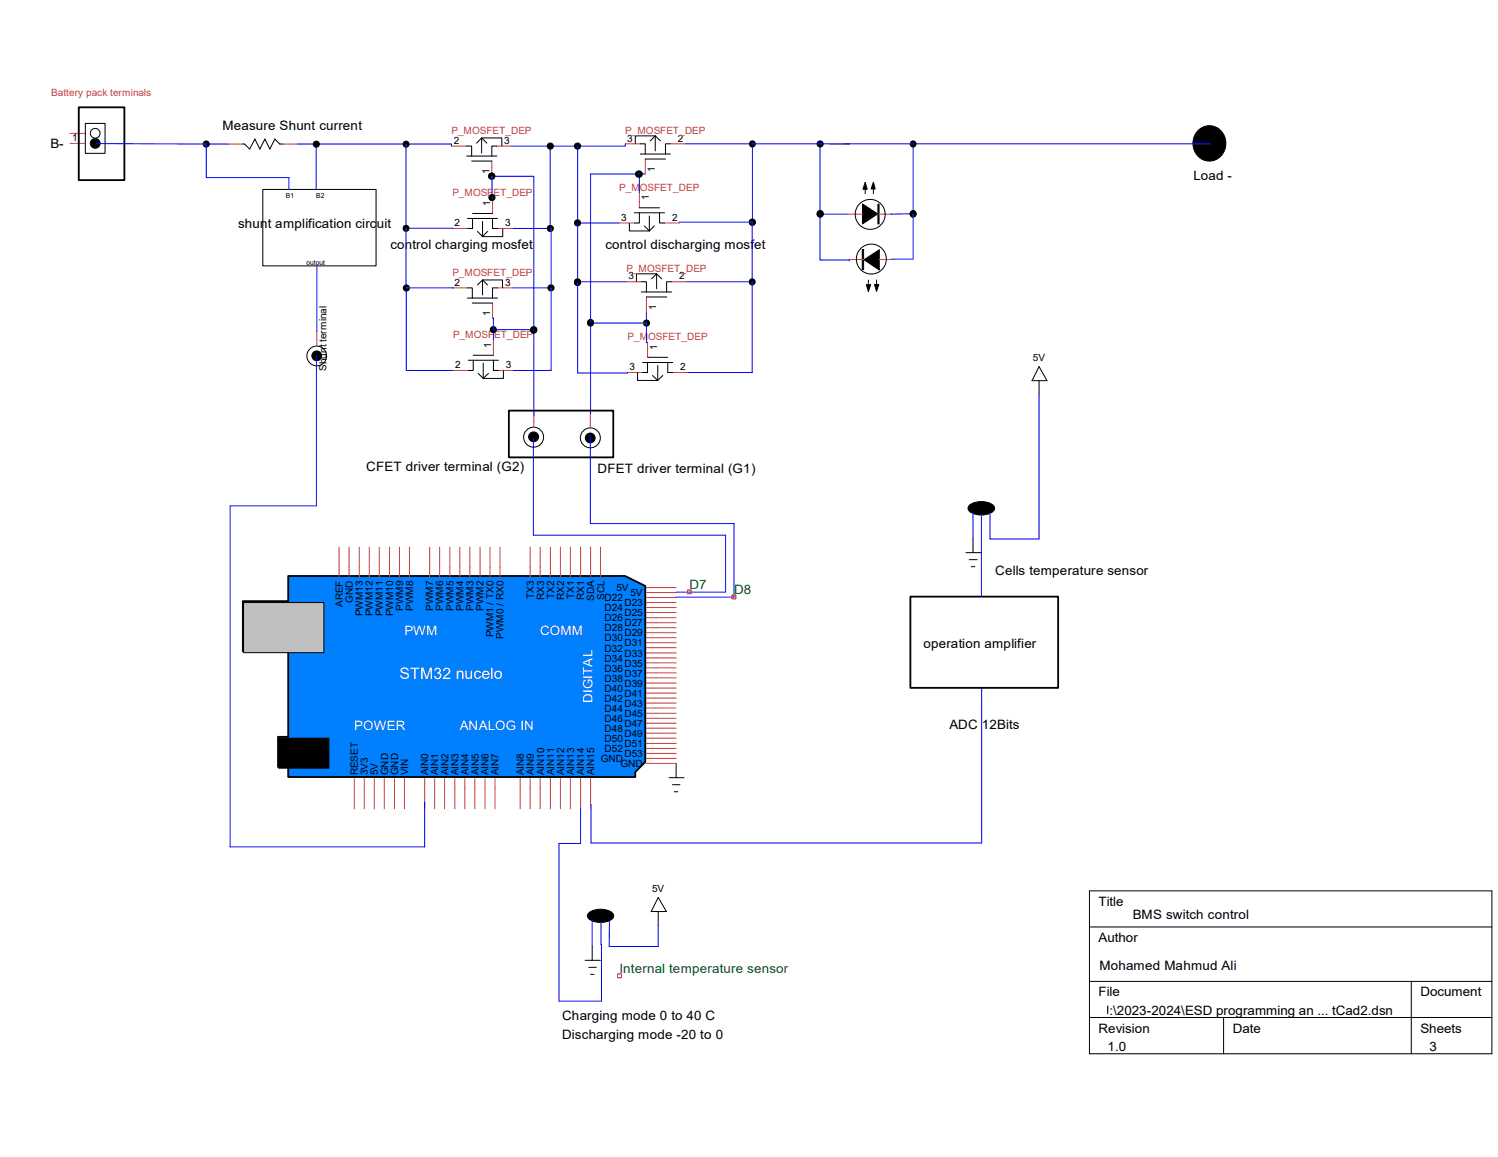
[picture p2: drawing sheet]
<svg xmlns="http://www.w3.org/2000/svg" width="279mm" height="216mm" viewBox="0 0 279 216" stroke-linecap="round" stroke-linejoin="round" font-family="sans-serif">
<path d="M42.5 26.9h2.8M52.8 26.9h2.8M84.2 27.3h2.8M91.7 30.1v2.8M92.7 27.3h2.8M116.6 26.8h2.8M120.4 29.7v2.8M125.1 26.8h2.7" fill="none" stroke="#c04040" stroke-width=".19"/>
<g fill="none" stroke="#000" stroke-width=".19">
<path d="M45.3 26.9h.3l1 .9 .9-1.8 1 1.8 .9-1.8 .9 1.8 1-1.8 .9 .9h.6M87 27.3h1v1.8M87 29.1h5.7M88 30.1h3.7M88.9 26.7l.9-1 1 1M92.7 27.3h-1v1.8M93.6 27.2v-1.5h-3.8v2.9M118.5 26.8v-1.4h3.7v2.8M119.4 26.8h1v1.9M119.4 28.7h5.7M120.4 29.7h3.7M121.3 26.3l.9-.9 1 .9"/>
<path d="M125.1 26.8h-1v1.9"/>
</g>
<path d="M45.3 112.2h8.5v-4.7h62.8l3.8 1.8v32.9l-1.9 1.9v.9h-64.7v-1.9h-1.9v-5.6h1.9v-16h-8.5z" fill="#0080ff" stroke="#000" stroke-width=".34"/>
<path d="M52 137.8h9.3v5.5h-9.3z" fill="#000" stroke="#000" stroke-width=".19"/>
<g fill="none" stroke="#c04040" stroke-width=".19">
<path d="M63.2 102.1v5.6M65.1 102.1v5.6M67 102.1v5.6M68.9 102.1v5.6M70.7 102.1v5.6M72.6 102.1v5.6M74.5 102.1v5.6M76.4 102.1v5.6M80.1 102.1v5.6M82 102.1v5.6M83.9 102.1v5.6M85.8 102.1v5.6"/>
<path d="M87.6 102.1v5.6M89.5 102.1v5.6M91.4 102.1v5.6M93.3 102.1v5.6M98.9 102.1v5.6M100.8 102.1v5.6M102.7 102.1v5.6M104.5 102.1v5.6M106.4 102.1v5.6M108.3 102.1v5.6M110.2 102.1v5.6M112 102.1v5.6"/>
<path d="M120.5 110.6h5.6M120.5 109.6h5.6M120.5 111.5h5.6M120.5 112.4h5.6M120.5 113.4h5.6M120.5 114.3h5.6M120.5 115.3h5.6M120.5 116.2h5.6M120.5 117.1h5.6M120.5 118.1h5.6M120.5 119h5.6M120.5 119.9h5.6"/>
<path d="M120.5 120.9h5.6M120.5 121.8h5.6M120.5 122.8h5.6M120.5 123.7h5.6M120.5 124.6h5.6M120.5 125.6h5.6M120.5 126.5h5.6M120.5 127.5h5.6M120.5 128.4h5.6M120.5 129.3h5.6M120.5 130.3h5.6M120.5 131.2h5.6"/>
<path d="M120.5 132.1h5.6M120.5 133.1h5.6M120.5 134h5.6M120.5 135h5.6M120.5 135.9h5.6M120.5 136.8h5.6M120.5 137.8h5.6M79.2 145.3v5.6M81.1 145.3v5.6M82.9 145.3v5.6M84.8 145.3v5.6M86.7 145.3v5.6"/>
<path d="M88.6 145.3v5.6M90.5 145.3v5.6M92.3 145.3v5.6M97 145.3v5.6M98.9 145.3v5.6M100.8 145.3v5.6M102.7 145.3v5.6M104.5 145.3v5.6M106.4 145.3v5.6M108.3 145.3v5.6M110.2 145.3v5.6M120.5 142.5h5.6"/>
<path d="M120.5 141.5h5.6"/>
</g>
<path d="M45.4 112.4h15v9.4h-15z" fill="#c0c0c0" stroke="#000" stroke-width=".19"/>
<g fill="none" stroke="#c04040" stroke-width=".19">
<path d="M13.1 24.9h2.8M13.1 26.8h2.8M91.9 37v2.8M119.3 36v2.8M154.7 26.9h2.8M158.1 40h2.8M163.7 40h2.8M84.4 42.6h2.8M84.4 53.7h2.8M91.9 56.6v2.8M92.8 42.6h2.8M92.8 53.7h2.8"/>
<path d="M115.5 41.6h2.8M116.8 52.6h2.8M120.6 55.4v2.8M124 41.6h2.7M125.3 52.6h2.8M158.3 48.4h2.8M164 48.4h2.8M59.1 61.7v2.9M84.5 69.1h2.8M92 63.5v2.8M93 69.1h2.8M99.6 76.9v2.8"/>
<path d="M110.1 77v2.8M117.1 69.5h2.7M120.8 63.9v2.8M125.5 69.5h2.8M120.5 139.7h5.6M120.5 138.7h5.6M66.1 145.3v5.6M67.9 145.3v5.6M69.8 145.3v5.6M71.7 145.3v5.6M73.6 145.3v5.6M75.4 145.3v5.6"/>
<path d="M120.5 140.6h5.6"/>
</g>
<g fill="none" stroke="#000" stroke-width=".19">
<path d="M15.9 23h3.7v5.6h-3.7zM49 35.3h21.1v14.3h-21.1zM88.1 39.8h3.8M118.3 39.7h5.7M119.3 39.7v1.9h-1M119.3 38.8h3.7M123 39.7v1.9h1M157.5 26.9h1M161.4 35v1.2M162.9 34.9v1.2M87.2 53.7h.9v1.9M87.2 55.6h5.6"/>
<path d="M87.2 40.8h5.6M88.1 56.6h3.8M88.1 40.8v1.8h-.9M89.1 43.2l.9 1 .9-1M89.1 53.2l.9-1 .9 1M90 41.3v2.9h3.8v-1.5M91.9 40.8v1.8h.9M92.8 53.7h-.9v1.9M93.7 53.6v-1.4h-3.7v2.8M118.7 52.5v-1.4h3.8v2.8M119.6 52.6h1v1.9M119.6 54.5h5.7"/>
<path d="M120.2 42.2l.9 .9 .9-.9M120.6 55.4h3.7M121.1 40.3v2.8h-3.7v-1.4M121.5 52l1-.9 .9 .9M125.3 52.6h-1v1.9M162 52.3v1.2M163.5 52.2v1.2M87.3 67.2h5.7M88.3 67.2v1.9h-1M88.3 66.3h3.7M89.2 69.7l.9 .9 1-.9M90.1 67.8v2.8h3.8v-1.4"/>
<path d="M92 67.2v1.9h1M119.8 67.6h5.7M120.8 67.6v1.9h-1M120.8 66.7h3.7M121.7 70.1l1 .9 .9-.9M122.7 68.2v2.8h-3.8v-1.4M124.5 67.6v1.9h1M193.8 68.4l1.5 2.6h-2.8zM193.8 71v2.7M180.2 103.1h2.8M180.8 104.4h1.4M181.1 105.7h.7"/>
<path d="M181.5 100.5v2.6M124.8 145.1h2.8M125.4 146.4h1.4M125.8 147.7h.6M126.1 142.5v2.6M109.1 179.2h2.9M110.4 176.6v2.6M122.8 167.5l1.5 2.6h-2.8zM122.8 170.1v2.6M203.2 166.2h75.1v30.4h-75.1zM203.2 173h75.1M109.8 180.5h1.4"/>
<path d="M110.2 181.8h.6M203.2 183.1h75.1M203.2 189.9h75.1M228.2 189.9v6.7M263.2 183.1v13.5"/>
<circle cx="17.8" cy="24.9" r=".91"/>
<circle cx="162.3" cy="40" r="2.79"/>
<circle cx="162.5" cy="48.3" r="2.79"/>
<circle cx="59.1" cy="66.4" r="1.84"/>
<circle cx="99.5" cy="81.6" r="1.86"/>
<circle cx="110.1" cy="81.7" r="1.86"/>
</g>
<g fill="none" stroke="#00f" stroke-width=".19">
<path d="M18 26.8l20.5 .1M38.5 26.9h4M38.5 26.9v6.2h15.4v2.3M55.5 26.9h3.5M59 26.9l.1 .2M59 26.9v8.4M59.2 26.9h25v.4M75.7 26.9v26.8h8.7M91.7 32.9h.1M91.7 36.9h.1M91.7 32.5v.4M91.7 32.9h7.9v44.7"/>
<path d="M91.8 32.9v4M91.8 36.9l.1 .1M102.6 27.3v15.3M107.7 27.3v42.3l9.4-.1M116.6 26.8v.5h-21.1M119.3 32.5v3.5M120.4 32.5h-10.2v44.7M127.8 26.8h97.9M140.3 26.8v14.6h-13.6M153 26.8v21.7h5.4v.2M153 40h5.2M170.3 26.8v21.5h-4"/>
<path d="M170.3 39.9l-4.2 .1M59.1 49.5v12.3M75.7 42.6h8.7M75.8 53.7v15.4h8.7M84.4 53.7h.1M91.9 59.4h.1v4.1M95.6 42.6h7.2v26.5h-7M95.6 53.7h7.2M107.7 41.6h7.8M107.7 52.6h9.1M120.6 58.2v5.7h.2M128.1 52.6h12.2"/>
<path d="M140.3 41.4v28.1h-12M59 66.5v27.9h-16.1v63.6h36.3v-8.4M92 61.5h7.6M110.2 60.3h10.4M193.8 73.7v26.9h-9.1v-4.8M99.5 81.8v18.1h35.8v10.6h-9.1M110.1 81.3v16.4h26.8v13.7h-10.8M181.5 95.8v4.7M183 96.1v15.2M183.1 128.4h.1M183.1 128.4v28.9h-72.9v-7.2M108.3 150.8v6.6h-4v29.4h7.9l-.1-14.7"/>
<path d="M110.4 171.8v4.8M113.7 171.9l-.1 4.7h9.2v-3.9"/>
</g>
<g fill="#000" stroke="#000" stroke-width=".19">
<path d="M161.4 34l.4 1.3h-.8zM162.9 34l.3 1.3h-.7zM160.9 38.1l2.8 1.8-2.8 1.9zM163.7 38.1h.3v3.7h-.3zM223.4 24.4a3.1 3.1 0 0 1 3.8-.5 3.1 3.1 0 0 1 1.4 3.5 3.1 3.1 0 0 1-3.4 2.6 3.1 3.1 0 0 1-2.7-3.2 3.4 3.4 0 0 1 .9-2.4zM160.8 46.6h.3v3.7h-.3zM161.2 48.5l2.8-1.9v3.8zM161.6 53.1h.8l-.4 1.3zM163.1 53.1h.8l-.4 1.3zM180.9 94.2a3.8 3.8 0 0 1 4.5 .3 .91 .91 0 0 1-.6 1.2 3.7 3.7 0 0 1-4.2-.5v-.4zM109.9 170.3a3.7 3.7 0 0 1 4.5 .3 .89 .89 0 0 1-.6 1.2 3.7 3.7 0 0 1-4.2-.6v-.3z"/>
<circle cx="17.8" cy="26.8" r=".91"/>
<circle cx="38.5" cy="26.9" r=".57"/>
<circle cx="59" cy="26.9" r=".57"/>
<circle cx="75.7" cy="26.9" r=".56"/>
<circle cx="91.7" cy="32.9" r=".57"/>
<circle cx="91.8" cy="36.9" r=".57"/>
<circle cx="102.6" cy="27.3" r=".57"/>
<circle cx="107.7" cy="27.3" r=".57"/>
<circle cx="119.1" cy="32.5" r=".57"/>
<circle cx="119.2" cy="32.5" r=".56"/>
<circle cx="140.3" cy="26.9" r=".56"/>
<circle cx="153" cy="40" r=".57"/>
<circle cx="153" cy="26.9" r=".57"/>
<circle cx="153" cy="39.9" r=".57"/>
<circle cx="170.3" cy="40" r=".56"/>
<circle cx="170.3" cy="39.9" r=".56"/>
<circle cx="170.3" cy="26.9" r=".56"/>
<circle cx="75.7" cy="42.6" r=".56"/>
<circle cx="75.8" cy="53.7" r=".57"/>
<circle cx="102.6" cy="42.6" r=".57"/>
<circle cx="102.8" cy="53.7" r=".57"/>
<circle cx="107.7" cy="52.6" r=".57"/>
<circle cx="107.7" cy="52.7" r=".57"/>
<circle cx="107.7" cy="41.6" r=".57"/>
<circle cx="140.3" cy="41.5" r=".56"/>
<circle cx="140.3" cy="52.6" r=".56"/>
<circle cx="59.1" cy="66.4" r=".91"/>
<circle cx="92" cy="61.5" r=".57"/>
<circle cx="99.5" cy="61.5" r=".57"/>
<circle cx="99.5" cy="61.6" r=".57"/>
<circle cx="110.1" cy="60.3" r=".56"/>
<circle cx="110.1" cy="60.2" r=".56"/>
<circle cx="120.6" cy="60.3" r=".57"/>
<circle cx="99.5" cy="81.5" r=".92"/>
<circle cx="110.1" cy="81.7" r=".91"/>
</g>
<path d="M14.7 20h8.5v13.6h-8.5zM94.9 76.6h19.5v8.7h-19.5zM169.8 111.3h27.6v17.1h-27.6z" fill="none" stroke="#000" stroke-width=".34"/>
<path d="M128.2 110.1h.7v.7h-.7zM136.5 111h.7v.8h-.7zM115.2 181.7h.7v.8h-.7z" fill="none" stroke="#f00" stroke-width=".19"/>
<text font-size="3" fill="#fff" x="74.5" y="126.8">STM32 nucelo</text>
<g font-size="2.4">
<text x="9.4" y="27.6">B-</text>
<text x="41.5" y="24.3">Measure Shunt current</text>
<text x="222.6" y="33.6">Load -</text>
<text x="44.4" y="42.6">shunt amplification circuit</text>
<text x="72.8" y="46.5">control charging mosfet</text>
<text x="112.9" y="46.5">control discharging mosfet</text>
<text x="68.3" y="88">CFET driver terminal (G2)</text>
<text x="111.5" y="88.3">DFET driver terminal (G1)</text>
<text x="185.6" y="107.2">Cells temperature sensor</text>
<text x="172.3" y="120.9">operation amplifier</text>
<text x="177.1" y="136">ADC 12Bits</text>
<text x="204.9" y="169.1">Title</text>
<text x="211.3" y="171.5">BMS switch control</text>
<text x="204.9" y="175.8">Author</text>
<text x="204.9" y="185.9">File</text>
<text x="205.1" y="181.1">Mohamed Mahmud Ali</text>
<text x="264.9" y="185.9">Document</text>
<text x="104.9" y="190.2">Charging mode 0 to 40 C</text>
<text x="205.1" y="189.3">U:\2023-2024\ESD programming an ... tCad2.dsn</text>
<text x="104.9" y="193.8">Discharging mode -20 to 0</text>
<text x="204.9" y="192.7">Revision</text>
<text x="206.6" y="196.1">1.0</text>
<text x="229.9" y="192.7">Date</text>
<text x="264.9" y="192.7">Sheets</text>
<text x="266.6" y="196.1">3</text>
</g>
<g font-size="2.4" fill="#008020">
<text x="128.6" y="109.9">D7</text>
<text x="136.9" y="110.9">D8</text>
<text x="115.6" y="181.6">Internal temperature sensor</text>
</g>
<g font-size="2.4" fill="#fff">
<text x="75.4" y="118.4">PWM</text>
<text x="100.7" y="118.4">COMM</text>
<text x="110.5" y="131.2" transform="rotate(-90 110.5 131.2)">DIGITAL</text>
<text x="66.1" y="136.3">POWER</text>
<text x="85.8" y="136.3">ANALOG IN</text>
</g>
<g font-size="1.9" fill="#c04040">
<text x="9.6" y="17.8">Battery pack terminals</text>
<text x="84.2" y="24.9">P_MOSFET_DEP</text>
<text x="116.6" y="24.9">P_MOSFET_DEP</text>
<text x="115.5" y="35.6">P_MOSFET_DEP</text>
<text x="84.4" y="36.6">P_MOSFET_DEP</text>
<text x="84.4" y="51.4">P_MOSFET_DEP</text>
<text x="116.8" y="50.7">P_MOSFET_DEP</text>
<text x="84.5" y="63.1">P_MOSFET_DEP</text>
<text x="117.1" y="63.5">P_MOSFET_DEP</text>
</g>
<g font-size="1.9">
<text x="13.5" y="26.3">1</text>
<text x="84.6" y="26.8">2</text>
<text x="94.1" y="26.8">3</text>
<text x="117" y="26.4">3</text>
<text x="126.4" y="26.4">2</text>
<text x="91.3" y="32.5" transform="rotate(-90 91.3 32.5)">1</text>
<text x="122.1" y="32.1" transform="rotate(-90 122.1 32.1)">1</text>
<text x="91.4" y="38.4" transform="rotate(-90 91.4 38.4)">1</text>
<text x="115.9" y="41.2">3</text>
<text x="121" y="37.4" transform="rotate(-90 121 37.4)">1</text>
<text x="125.3" y="41.2">2</text>
<text x="84.8" y="42.2">2</text>
<text x="94.2" y="42.2">3</text>
<text x="84.8" y="53.3">2</text>
<text x="94.2" y="53.3">3</text>
<text x="117.2" y="52.2">3</text>
<text x="126.7" y="52.2">2</text>
<text x="91.4" y="59" transform="rotate(-90 91.4 59)">1</text>
<text x="122.4" y="57.9" transform="rotate(-90 122.4 57.9)">1</text>
<text x="91.6" y="64.9" transform="rotate(-90 91.6 64.9)">1</text>
<text x="122.6" y="65.3" transform="rotate(-90 122.6 65.3)">1</text>
<text x="60.9" y="69.2" transform="rotate(-90 60.9 69.2)">Shunt terminal</text>
<text x="84.9" y="68.7">2</text>
<text x="94.4" y="68.7">3</text>
<text x="117.4" y="69.1">3</text>
<text x="126.9" y="69.1">2</text>
<text x="192.7" y="67.4">5V</text>
<text x="63.9" y="113.3" transform="rotate(-90 63.9 113.3)">AREF</text>
<text x="65.8" y="112.5" transform="rotate(-90 65.8 112.5)">GND</text>
<text x="75.2" y="114" transform="rotate(-90 75.2 114)">PWM9</text>
<text x="77" y="114" transform="rotate(-90 77 114)">PWM8</text>
<text x="80.8" y="114" transform="rotate(-90 80.8 114)">PWM7</text>
<text x="82.7" y="114" transform="rotate(-90 82.7 114)">PWM6</text>
<text x="84.6" y="114" transform="rotate(-90 84.6 114)">PWM5</text>
<text x="86.4" y="114" transform="rotate(-90 86.4 114)">PWM4</text>
<text x="88.3" y="114" transform="rotate(-90 88.3 114)">PWM3</text>
<text x="90.2" y="114" transform="rotate(-90 90.2 114)">PWM2</text>
<text x="99.6" y="111.8" transform="rotate(-90 99.6 111.8)">TX3</text>
<text x="101.5" y="112" transform="rotate(-90 101.5 112)">RX3</text>
<text x="103.3" y="111.8" transform="rotate(-90 103.3 111.8)">TX2</text>
<text x="105.2" y="112" transform="rotate(-90 105.2 112)">RX2</text>
<text x="107.1" y="111.8" transform="rotate(-90 107.1 111.8)">TX1</text>
<text x="109" y="112" transform="rotate(-90 109 112)">RX1</text>
<text x="110.8" y="112.1" transform="rotate(-90 110.8 112.1)">SDA</text>
<text x="112.7" y="112" transform="rotate(-90 112.7 112)">SCL</text>
<text x="112.8" y="112.2">D22</text>
<text x="115" y="110.3">5V</text>
<text x="116.5" y="113.1">D23</text>
<text x="117.6" y="111.3">5V</text>
<text x="67.7" y="115" transform="rotate(-90 67.7 115)">PWM13</text>
<text x="69.6" y="115" transform="rotate(-90 69.6 115)">PWM12</text>
<text x="71.4" y="115" transform="rotate(-90 71.4 115)">PWM11</text>
<text x="73.3" y="115" transform="rotate(-90 73.3 115)">PWM10</text>
<text x="92.1" y="119" transform="rotate(-90 92.1 119)">PWM1 / TX0</text>
<text x="93.9" y="119.2" transform="rotate(-90 93.9 119.2)">PWM0 / RX0</text>
<text x="112.8" y="114">D24</text>
<text x="112.8" y="116">D26</text>
<text x="112.8" y="117.8">D28</text>
<text x="112.8" y="119.7">D30</text>
<text x="116.5" y="115">D25</text>
<text x="116.5" y="116.9">D27</text>
<text x="116.5" y="118.7">D29</text>
<text x="112.8" y="121.6">D32</text>
<text x="112.8" y="123.4">D34</text>
<text x="112.8" y="125.3">D36</text>
<text x="116.5" y="120.6">D31</text>
<text x="116.5" y="122.5">D33</text>
<text x="116.5" y="124.4">D35</text>
<text x="112.8" y="127.2">D38</text>
<text x="112.8" y="129.1">D40</text>
<text x="112.8" y="130.9">D42</text>
<text x="116.5" y="126.2">D37</text>
<text x="116.5" y="128.1">D39</text>
<text x="116.5" y="130">D41</text>
<text x="116.5" y="131.9">D43</text>
<text x="112.8" y="132.8">D44</text>
<text x="112.8" y="134.7">D46</text>
<text x="112.8" y="136.6">D48</text>
<text x="116.5" y="133.8">D45</text>
<text x="116.5" y="135.6">D47</text>
<text x="116.5" y="137.5">D49</text>
<text x="112.1" y="142.2">GND</text>
<text x="112.8" y="138.5">D50</text>
<text x="112.8" y="140.3">D52</text>
<text x="115.7" y="143.1">GND</text>
<text x="116.5" y="139.4">D51</text>
<text x="116.5" y="141.3">D53</text>
<text x="66.8" y="144.7" transform="rotate(-90 66.8 144.7)">RESET</text>
<text x="68.6" y="144.7" transform="rotate(-90 68.6 144.7)">3V3</text>
<text x="70.5" y="144.7" transform="rotate(-90 70.5 144.7)">5V</text>
<text x="72.4" y="144.7" transform="rotate(-90 72.4 144.7)">GND</text>
<text x="74.3" y="144.7" transform="rotate(-90 74.3 144.7)">GND</text>
<text x="76.1" y="144.7" transform="rotate(-90 76.1 144.7)">VIN</text>
<text x="79.9" y="144.7" transform="rotate(-90 79.9 144.7)">AIN0</text>
<text x="81.7" y="144.7" transform="rotate(-90 81.7 144.7)">AIN1</text>
<text x="83.6" y="144.7" transform="rotate(-90 83.6 144.7)">AIN2</text>
<text x="85.5" y="144.7" transform="rotate(-90 85.5 144.7)">AIN3</text>
<text x="87.4" y="144.7" transform="rotate(-90 87.4 144.7)">AIN4</text>
<text x="89.3" y="144.7" transform="rotate(-90 89.3 144.7)">AIN5</text>
<text x="91.1" y="144.7" transform="rotate(-90 91.1 144.7)">AIN6</text>
<text x="93" y="144.7" transform="rotate(-90 93 144.7)">AIN7</text>
<text x="97.7" y="144.7" transform="rotate(-90 97.7 144.7)">AIN8</text>
<text x="99.6" y="144.7" transform="rotate(-90 99.6 144.7)">AIN9</text>
<text x="101.5" y="144.7" transform="rotate(-90 101.5 144.7)">AIN10</text>
<text x="103.3" y="144.7" transform="rotate(-90 103.3 144.7)">AIN11</text>
<text x="105.2" y="144.7" transform="rotate(-90 105.2 144.7)">AIN12</text>
<text x="107.1" y="144.7" transform="rotate(-90 107.1 144.7)">AIN13</text>
<text x="109" y="144.7" transform="rotate(-90 109 144.7)">AIN14</text>
<text x="110.8" y="144.7" transform="rotate(-90 110.8 144.7)">AIN15</text>
<text x="121.6" y="166.5">5V</text>
</g>
<g font-size="1.3">
<text x="53.3" y="37">B1</text>
<text x="59" y="36.9">B2</text>
<text x="57.1" y="49.4">outout</text>
</g>
</svg>
